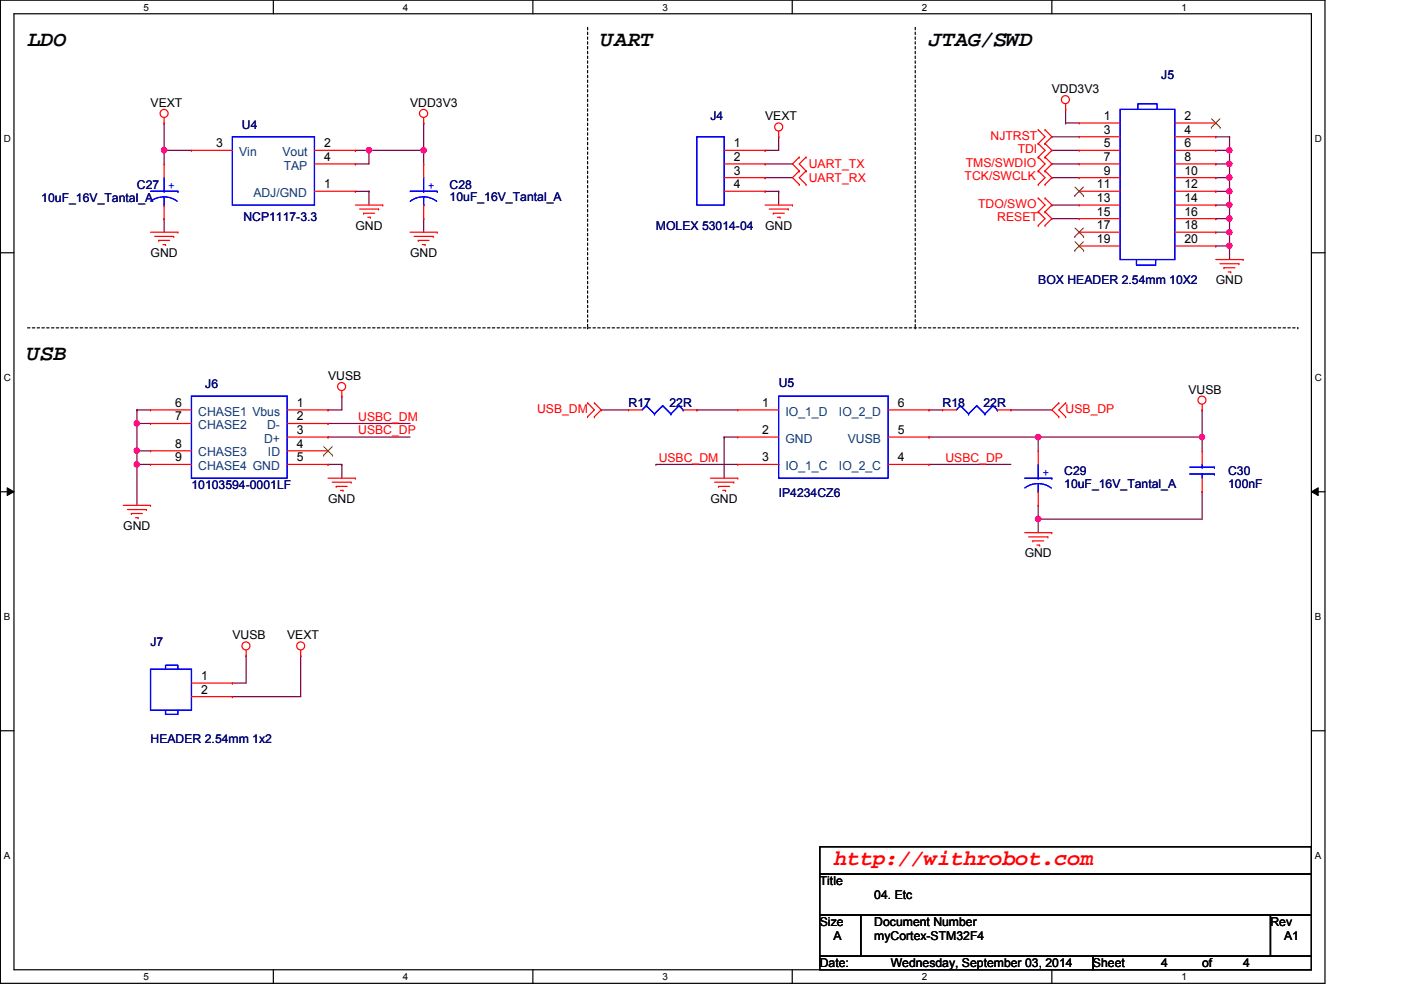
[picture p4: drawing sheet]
<svg xmlns="http://www.w3.org/2000/svg" width="297mm" height="210mm" viewBox="0 0 297 210" stroke-linecap="round" stroke-linejoin="round" font-family="sans-serif">
<path d="M.1 0h280.8v208.5h-280.8zM3 2.9h275v202.7h-275z" fill="none" stroke="#000" stroke-width=".25"/>
<g fill="#fff">
<path d="M30.4 .3h1.2v2.4h-1.2z"/>
<path d="M30.4 205.9h1.2v2.3h-1.2z"/>
</g>
<path d="M58 0v2.9M58 205.6v2.9" fill="none" stroke="#000" stroke-width=".25"/>
<g fill="#fff">
<path d="M85.4 .3h1.2v2.4h-1.2z"/>
<path d="M85.4 205.9h1.2v2.3h-1.2z"/>
</g>
<path d="M113 0v2.9M113 205.6v2.9" fill="none" stroke="#000" stroke-width=".25"/>
<g fill="#fff">
<path d="M140.5 .3h1.1v2.4h-1.1z"/>
<path d="M140.5 205.9h1.1v2.3h-1.1z"/>
</g>
<path d="M168 0v2.9M168 205.6v2.9" fill="none" stroke="#000" stroke-width=".25"/>
<g fill="#fff">
<path d="M195.4 .3h1.2v2.4h-1.2z"/>
<path d="M195.4 205.9h1.2v2.3h-1.2z"/>
</g>
<path d="M223 0v2.9M223 205.6v2.9" fill="none" stroke="#000" stroke-width=".25"/>
<g fill="#fff">
<path d="M250.5 .3h1.1v2.4h-1.1z"/>
<path d="M250.5 205.9h1.1v2.3h-1.1z"/>
<path d="M.8 28.2h1.5v2.4h-1.5z"/>
<path d="M278.8 28.2h1.4v2.4h-1.4z"/>
<path d="M.8 78.9h1.5v2.3h-1.5z"/>
<path d="M278.8 78.9h1.4v2.3h-1.4z"/>
</g>
<path d="M.1 53.6h2.9M278 53.6h2.9" fill="none" stroke="#000" stroke-width=".25"/>
<g fill="#fff">
<path d="M.8 129.6h1.4v2.3h-1.4z"/>
<path d="M278.8 129.6h1.3v2.3h-1.3z"/>
</g>
<path d="M.1 104.3h2.9M278 104.3h2.9" fill="none" stroke="#000" stroke-width=".25"/>
<path d="M1.5 103.4l1.5 .9-1.5 .8zM278 104.3l1.5-.9v1.7z" fill="#000"/>
<path d="M1.5 103.4l1.5 .9-1.5 .8zM278 104.3l1.5-.9v1.7z" fill="none" stroke="#000" stroke-width=".21"/>
<g fill="#fff">
<path d="M.8 180.3h1.4v2.3h-1.4z"/>
<path d="M278.8 180.3h1.3v2.3h-1.3z"/>
</g>
<path d="M.1 154.9h2.9M278 154.9h2.9" fill="none" stroke="#000" stroke-width=".25"/>
<path d="M124.6 5.8v63.7M194.1 5.8v63.7M5.8 69.5h269.4M124.6 69.5h.1M194.1 69.5h.1M275.2 69.5h.1" fill="none" stroke="#000" stroke-width=".25" stroke-dasharray=".5 .5"/>
<path d="M34.8 31.9h.1M34.8 31.9v2.9M75.3 40.6h.1M75.3 40.6h2.9M78.2 40.6h.1M78.2 40.6v2.9" fill="none" stroke="#800040" stroke-width=".25"/>
<circle cx="34.8" cy="31.9" r=".56" fill="#f0f"/>
<circle cx="34.8" cy="31.9" r=".56" fill="none" stroke="#f0f" stroke-width=".25"/>
<path d="M78.2 31.9h.1M89.8 26.1h.1M89.8 26.1v5.8h-11.6" fill="none" stroke="#800040" stroke-width=".25"/>
<circle cx="89.8" cy="31.9" r=".57" fill="#f0f"/>
<circle cx="89.8" cy="31.9" r=".57" fill="none" stroke="#f0f" stroke-width=".25"/>
<path d="M75.3 34.8h.1M78.2 31.9h.1M78.2 31.9v2.9h-2.9" fill="none" stroke="#800040" stroke-width=".25"/>
<circle cx="78.2" cy="31.9" r=".56" fill="#f0f"/>
<circle cx="78.2" cy="31.9" r=".56" fill="none" stroke="#f0f" stroke-width=".25"/>
<g fill="none" stroke="#800040" stroke-width=".25">
<path d="M34.8 31.9h.1M34.8 31.9h5.8M89.8 31.9h.1M89.8 31.9v2.9M162.2 31.9h.1M162.2 34.8h.1M162.2 37.7h.1M162.2 34.8h5.8M162.2 37.7h5.8M165.1 29h.1M165.1 29v2.9h-2.9M257.8 29h.1"/>
<path d="M257.8 29h2.9M260.7 29h.1M260.7 29v2.9M34.8 46.4h.1M34.8 46.4v2.8M89.8 46.4h.1M89.8 46.4v2.8M162.2 40.6h.1M162.2 40.6h2.9M165.1 40.6h.1M165.1 40.6v2.9M257.8 52.2h.1"/>
<path d="M257.8 52.2h2.9M260.7 52.2h.1M260.7 52.2v2.8"/>
</g>
<circle cx="260.6" cy="52.1" r=".56" fill="#f0f"/>
<circle cx="260.6" cy="52.1" r=".56" fill="none" stroke="#f0f" stroke-width=".25"/>
<path d="M257.8 49.2h.1M257.8 46.4h.1M257.8 46.4h2.9M260.7 46.4h.1M260.7 46.4v2.8h-2.9" fill="none" stroke="#800040" stroke-width=".25"/>
<circle cx="260.6" cy="46.3" r=".56" fill="#f0f"/>
<circle cx="260.6" cy="46.3" r=".56" fill="none" stroke="#f0f" stroke-width=".25"/>
<path d="M257.8 43.5h.1M257.8 43.5h2.9M260.7 43.5h.1M260.7 43.5v2.9" fill="none" stroke="#800040" stroke-width=".25"/>
<circle cx="260.6" cy="43.4" r=".56" fill="#f0f"/>
<circle cx="260.6" cy="43.4" r=".56" fill="none" stroke="#f0f" stroke-width=".25"/>
<path d="M257.8 40.6h.1M257.8 40.6h2.9M260.7 40.6h.1M260.7 40.6v2.9" fill="none" stroke="#800040" stroke-width=".25"/>
<circle cx="260.6" cy="40.6" r=".56" fill="#f0f"/>
<circle cx="260.6" cy="40.6" r=".56" fill="none" stroke="#f0f" stroke-width=".25"/>
<path d="M257.8 37.7h.1M257.8 34.8h.1M257.8 34.8h2.9M260.7 34.8h.1M260.7 34.8v2.9h-2.9" fill="none" stroke="#800040" stroke-width=".25"/>
<circle cx="260.6" cy="34.8" r=".56" fill="#f0f"/>
<circle cx="260.6" cy="34.8" r=".56" fill="none" stroke="#f0f" stroke-width=".25"/>
<path d="M257.8 31.9h.1M257.8 31.9h2.9M260.7 31.9h.1M260.7 31.9v2.9" fill="none" stroke="#800040" stroke-width=".25"/>
<circle cx="260.6" cy="31.9" r=".56" fill="#f0f"/>
<circle cx="260.6" cy="31.9" r=".56" fill="none" stroke="#f0f" stroke-width=".25"/>
<g fill="none" stroke="#800040" stroke-width=".25">
<path d="M223 29h.1M223 31.9h.1M223 34.8h.1M223 37.7h.1M223 29h5.8M223 31.9h5.8M223 34.8h5.8M223 37.7h5.8M225.9 26.1h.1M225.9 23.2h.1M225.9 26.1h2.9M225.9 23.2v2.9"/>
<path d="M223 43.5h.1M223 46.4h.1M223 43.5h5.8M223 46.4h5.8M260.7 49.2h.1M260.7 49.2v3"/>
</g>
<circle cx="260.6" cy="49.2" r=".56" fill="#f0f"/>
<circle cx="260.6" cy="49.2" r=".56" fill="none" stroke="#f0f" stroke-width=".25"/>
<path d="M260.7 37.7h.1M260.7 37.7v2.9" fill="none" stroke="#800040" stroke-width=".25"/>
<circle cx="260.6" cy="37.6" r=".56" fill="#f0f"/>
<circle cx="260.6" cy="37.6" r=".56" fill="none" stroke="#f0f" stroke-width=".25"/>
<path d="M34.8 26.1h.1M34.8 26.1v5.8M75.3 31.9h.1M75.3 31.9h2.9M254.9 86.9h.1M254.9 86.9v5.8" fill="none" stroke="#800040" stroke-width=".25"/>
<circle cx="254.8" cy="92.7" r=".56" fill="#f0f"/>
<circle cx="254.8" cy="92.7" r=".56" fill="none" stroke="#f0f" stroke-width=".25"/>
<path d="M220.1 92.7h.1M220.1 92.7h34.8" fill="none" stroke="#800040" stroke-width=".25"/>
<circle cx="220.1" cy="92.7" r=".56" fill="#f0f"/>
<circle cx="220.1" cy="92.7" r=".56" fill="none" stroke="#f0f" stroke-width=".25"/>
<path d="M139.1 98.5h.1M139.1 98.5h17.3M153.5 92.7h.1M153.5 92.7h2.9M153.5 92.7v8.7M197 98.5h.1M197 98.5h17.3M254.9 92.7h.1M254.9 92.7v2.9M220.1 110.1h.1M254.9 104.3h.1M254.9 104.3v5.8h-34.8" fill="none" stroke="#800040" stroke-width=".25"/>
<circle cx="220.1" cy="110" r=".56" fill="#f0f"/>
<circle cx="220.1" cy="110" r=".56" fill="none" stroke="#f0f" stroke-width=".25"/>
<path d="M29 98.5h.1M29 98.5v8.6M220.1 92.7h.1M220.1 92.7v2.9M220.1 107.1h.1M220.1 110.1h.1M220.1 107.1v5.8" fill="none" stroke="#800040" stroke-width=".25"/>
<circle cx="29" cy="98.5" r=".56" fill="#f0f"/>
<circle cx="29" cy="98.5" r=".56" fill="none" stroke="#f0f" stroke-width=".25"/>
<path d="M29 86.9h.1M29 89.8h.1M29 95.6h.1M29 86.9h2.9M29 86.9v8.7M29 95.6h2.9M29 89.8h2.9M69.6 92.7h.1M69.6 92.7h17.3" fill="none" stroke="#800040" stroke-width=".25"/>
<circle cx="29" cy="89.8" r=".56" fill="#f0f"/>
<circle cx="29" cy="89.8" r=".56" fill="none" stroke="#f0f" stroke-width=".25"/>
<path d="M29 95.6h.1M29 95.6v2.9M69.6 98.5h.1M69.6 98.5h2.9M72.5 98.5h.1M72.5 98.5v2.9" fill="none" stroke="#800040" stroke-width=".25"/>
<circle cx="29" cy="95.5" r=".56" fill="#f0f"/>
<circle cx="29" cy="95.5" r=".56" fill="none" stroke="#f0f" stroke-width=".25"/>
<g fill="none" stroke="#800040" stroke-width=".25">
<path d="M29 98.5h.1M29 98.5h2.9M69.6 89.8h.1M69.6 86.9h.1M69.6 89.8h17.3M72.5 84h.1M72.5 84v2.9h-2.9M127.5 86.9h.1M127.5 86.9h5.8M147.7 86.9h.1M147.7 86.9h8.7M197 86.9h.1"/>
<path d="M197 92.7h.1M197 86.9h2.9M197 92.7h23.1M214.3 86.9h.1M214.3 86.9h8.7M52.2 139h.1M52.2 139v5.8h-2.9M63.8 139h.1M63.8 139v8.7h-14.5M49.3 144.8h.1M49.3 147.7h.1"/>
</g>
<g fill="none" stroke="#f00" stroke-width=".25">
<path d="M34.8 26.1h.1M34.8 34.8h.1M34.8 24.9v1.2M34.8 34.8v2.9M40.6 31.9h.1M40.6 31.9h8.7M66.7 31.9h8.6M66.7 34.8h8.6M75.3 31.9h.1M75.3 34.8h.1M89.8 26.1h.1M89.8 34.8h.1"/>
<path d="M89.8 24.9v1.2M89.8 34.8v2.9M153.5 31.9h8.7M153.5 34.8h8.7M153.5 37.7h8.7M162.2 31.9h.1M162.2 34.8h.1M162.2 37.7h.1M165.1 29h.1M165.1 27.8v1.2M169.5 33.3h.1M169.5 36.2h.1"/>
<path d="M169.5 39.1h.1M169.5 33.3l-1.5 1.5 1.5 1.4M169.5 36.2l-1.5 1.5 1.5 1.4M170.9 36.2h.1M170.9 33.3h.1M170.9 39.1h.1M170.9 33.3l-1.4 1.5 1.4 1.4M170.9 36.2l-1.4 1.5 1.4 1.4M220.1 27.5h.1M220.1 30.4h.1M220.1 33.3h.1M220.1 36.2h.1"/>
<path d="M220.1 39.1h.1M220.1 27.5l1.5 1.5-1.5 1.4M220.1 30.4l1.5 1.5-1.5 1.4M220.1 33.3l1.5 1.5-1.5 1.4M220.1 36.2l1.5 1.5-1.5 1.4M221.6 30.4h.1M221.6 27.5h.1M221.6 33.3h.1M221.6 36.2h.1M221.6 39.1h.1M221.6 27.5l1.4 1.5-1.4 1.4M221.6 30.4l1.4 1.5-1.4 1.4"/>
<path d="M221.6 33.3l1.4 1.5-1.4 1.4M221.6 36.2l1.4 1.5-1.4 1.4M225.9 23.2h.1M225.9 22v1.2M228.8 26.1h.1M228.8 29h.1M228.8 31.9h.1M228.8 34.8h.1M228.8 37.7h.1M228.8 26.1h8.7M228.8 29h8.7M228.8 31.9h8.7"/>
<path d="M228.8 34.8h8.7M228.8 37.7h8.7M249.1 26.1h8.7M249.1 29h8.7M249.1 31.9h8.7M249.1 34.8h8.7M249.1 37.7h8.7M257.8 26.1h.1M257.8 29h.1M257.8 31.9h.1M257.8 34.8h.1M257.8 37.7h.1"/>
<path d="M31.9 49.2h5.8M32.8 50.1h4M33.7 51h.1M33.7 51h2.3M34.5 51.9h.6M34.8 46.4h.1M34.8 43.5v2.9M35.1 51.9h.1M36.8 50.1h.1M37.7 49.2h.1M66.7 40.6h8.6M75.3 40.6h.1"/>
<path d="M75.3 43.5h5.8M76.2 44.3h4.1M77.1 45.2h.1M77.1 45.2h2.3M78 46.1h.5M78.5 46.1h.1M80.3 44.3h.1M81.1 43.5h.1M86.9 49.2h5.8M87.8 50.1h4.1M88.7 51h.1M88.7 51h2.3"/>
<path d="M89.5 51.9h.6M89.8 46.4h.1M89.8 43.5v2.9M90.1 51.9h.1M91.9 50.1h.1M92.7 49.2h.1M153.5 40.6h8.7M162.2 40.6h.1M162.2 43.5h5.8M163.1 44.3h4M164 45.2h.1M164 45.2h2.3"/>
<path d="M164.8 46.1h.6M165.4 46.1h.1M167.1 44.3h.1M168 43.5h.1M220.1 42h.1M220.1 44.9h.1M220.1 47.8h.1M220.1 42l1.5 1.5-1.5 1.4M220.1 44.9l1.5 1.5-1.5 1.4M221.6 44.9h.1M221.6 42h.1M221.6 47.8h.1"/>
<path d="M221.6 42l1.4 1.5-1.4 1.4M221.6 44.9l1.4 1.5-1.4 1.4M228.8 40.6h.1M228.8 43.5h.1M228.8 46.4h.1M228.8 49.2h.1M228.8 52.2h.1M228.8 43.5h8.7M228.8 49.2h8.7M228.8 40.6h8.7M228.8 46.4h8.7M228.8 52.2h8.7"/>
<path d="M249.1 43.5h8.7M249.1 49.2h8.7M249.1 40.6h8.7M249.1 46.4h8.7M249.1 52.2h8.7M257.8 40.6h.1M257.8 43.5h.1M257.8 46.4h.1M257.8 49.2h.1M257.8 52.2h.1M257.8 55h5.8M258.7 55.9h4"/>
<path d="M259.5 56.8h.1M259.5 56.8h2.3M260.4 57.7h.5M260.9 57.7h.1M262.7 55.9h.1M263.6 55h.1M31.9 86.9h.1M31.9 89.8h.1M31.9 95.6h.1M31.9 98.5h.1M31.9 86.9h8.7M31.9 98.5h8.7"/>
<path d="M31.9 89.8h8.7M31.9 95.6h8.7M60.9 86.9h8.7M60.9 92.7h8.7M60.9 98.5h8.7M60.9 89.8h8.7M60.9 95.6h8.7M69.6 86.9h.1M69.6 89.8h.1M69.6 92.7h.1M69.6 95.6h.1M69.6 98.5h.1"/>
<path d="M72.5 84h.1M72.5 82.8v1.2M124.6 88.3h.1M124.6 85.4h.1M124.6 85.4l1.4 1.5-1.4 1.4M126 85.4h.1M126 88.3h.1M126 85.4l1.5 1.5-1.5 1.4M133.3 86.9h.1M133.3 86.9h2.8M144.9 86.9h2.8M147.7 86.9h.1"/>
<path d="M156.4 86.9h.1M156.4 98.5h.1M156.4 92.7h.1M156.4 86.9h8.7M156.4 92.7h8.7M156.4 98.5h8.7M188.3 86.9h8.7M188.3 92.7h8.7M188.3 98.5h8.7M197 86.9h.1M197 92.7h.1M197 98.5h.1"/>
<path d="M199.9 86.9h.1M199.9 86.9h2.9M211.5 86.9h2.8M214.3 86.9h.1M220.1 95.6h.1M220.1 95.6v2.9M224.5 88.3h.1M224.5 85.4h.1M224.5 85.4l-1.5 1.5 1.5 1.4M225.9 85.4h.1M225.9 88.3h.1M225.9 85.4l-1.4 1.5 1.4 1.4"/>
<path d="M254.9 86.9h.1M254.9 95.6h.1M254.9 85.7v1.2M254.9 95.6v2.9M26.1 107.1h5.8M27 108h4M27.9 108.9h.1M27.9 108.9h2.3M28.7 109.8h.6M29.3 109.8h.1M31 108h.1M31.9 107.1h.1"/>
<path d="M69.6 101.4h5.7M70.4 102.2h4.1M71.3 103.1h.1M71.3 103.1h2.3M72.2 104h.5M72.7 104h.1M74.5 102.2h.1M75.3 101.4h.1M150.6 101.4h5.8M151.5 102.2h4.1M152.4 103.1h.1M152.4 103.1h2.3"/>
<path d="M153.2 104h.6M153.8 104h.1M155.6 102.2h.1M156.4 101.4h.1M217.3 112.9h5.7M218.1 113.8h4.1M219 114.7h.1M219 114.7h2.3M219.8 115.6h.6M220.1 107.1h.1M220.1 104.3v2.8M220.4 115.6h.1"/>
<path d="M222.2 113.8h.1M223 112.9h.1M254.9 104.3h.1M254.9 101.4v2.9M52.2 139h.1M52.2 137.8v1.2M63.8 139h.1M63.8 137.8v1.2M40.6 144.8h8.7M40.6 147.7h8.7M49.3 144.8h.1M49.3 147.7h.1"/>
<circle cx="34.8" cy="24" r=".85"/>
<circle cx="89.8" cy="24.1" r=".86"/>
<circle cx="165.1" cy="26.9" r=".85"/>
<circle cx="225.9" cy="21.1" r=".85"/>
<circle cx="72.4" cy="82" r=".85"/>
<circle cx="254.8" cy="84.8" r=".85"/>
<circle cx="52.1" cy="136.9" r=".85"/>
<circle cx="63.7" cy="136.9" r=".85"/>
</g>
<path d="M173.8 179.5h104.2v5.8h-104.2zM173.8 185.3h104.2v8.7h-104.2zM173.8 194h8.7v8.7h-8.7zM182.5 194h86.9v8.7h-86.9zM269.4 194h8.6v8.7h-8.6zM173.8 202.7h57.9v2.9h-57.9zM231.7 202.7h46.3v2.9h-46.3z" fill="none" stroke="#000" stroke-width=".25"/>
<g fill="none" stroke="#00f" stroke-width=".25">
<path d="M34.8 37.7v2.9M49.3 29h17.4v14.5h-17.4zM89.8 37.7v2.9M147.7 29h5.8v14.5h-5.8zM237.5 23.2h11.6v31.8h-11.6zM241.3 23.2v-1.2h4v1.2M31.9 40.6h5.8M34.8 43.5h.1M34.8 40.6h.1M34.8 41.7l1.5 .3 1.3 .7M34.8 41.7l-1.5 .3-1.3 .7M34.8 41.7v1.8"/>
<path d="M37.7 40.6h.1M86.9 40.6h5.8M89.8 43.5h.1M89.8 40.6h.1M89.8 41.7l1.5 .3 1.3 .7M89.8 41.7l-1.5 .3-1.3 .7M89.8 41.7v1.8M92.7 40.6h.1M241 55v1.2h4v-1.2M40.6 84h20.3v17.4h-20.3zM137 86h.1M137 86l-.9 .9"/>
<path d="M137 86l1.8 1.8M138.8 87.8h.1M140.5 86h.1M140.5 86l-1.7 1.8M140.5 86l1.7 1.8M142.2 87.8h.1M144 86h.1M144 86l-1.8 1.8M144 86l.9 .9M144.9 86.9h.1M165.1 84h23.2v17.4h-23.2zM203.6 86h.1"/>
<path d="M203.6 86l-.8 .9M203.6 86l1.8 1.8M205.4 87.8h.1M207.1 86h.1M207.1 86l-1.7 1.8M207.1 86l1.7 1.8M208.8 87.8h.1M210.6 86h.1M210.6 86l-1.8 1.8M210.6 86l.9 .9M211.5 86.9h.1M220.1 98.5v2.9"/>
<path d="M252.3 99.1h5.2M254.9 99.1h.1M254.9 98.5v.6M257.5 99.1h.1M217.3 101.4h5.7M220.1 104.3h.1M220.1 101.4h.1M220.1 102.5l1.5 .3 1.3 .7M220.1 102.5l-1.5 .3-1.3 .7M220.1 102.5v1.8M223 101.4h.1M252.3 100.5h5.2"/>
<path d="M254.9 100.5h.1M254.9 100.5v.9M257.5 100.5h.1M31.9 141.9h8.7v8.7h-8.7zM35.1 141.9v-.8h2.6v.8M35.1 150.6v.9h2.6v-.9"/>
</g>
<g fill="none" stroke="#804000" stroke-width=".21">
<path d="M227.9 39.7l1.8 1.8M229.7 39.7l-1.8 1.8M256.8 27h.1M256.9 25.2l1.8 1.8M258.7 25.2l-1.9 1.8M258.7 27h.1M227.9 41.5h.1M227.9 50.2h.1M227.9 53.1h.1M227.9 48.3l1.8 1.9M227.9 51.3l1.8 1.8M229.7 48.3l-1.8 1.9"/>
<path d="M229.7 51.3l-1.8 1.8M229.7 41.5h.1M229.7 50.2h.1M229.7 53.1h.1M68.6 96.5h.1M68.7 94.7l1.8 1.8M70.4 94.7l-1.8 1.8M70.5 96.5h.1"/>
</g>
<circle cx="34.8" cy="31.9" r=".56" fill="#f0f"/>
<circle cx="34.8" cy="31.9" r=".56" fill="none" stroke="#f0f" stroke-width=".25"/>
<circle cx="89.8" cy="31.9" r=".57" fill="#f0f"/>
<circle cx="89.8" cy="31.9" r=".57" fill="none" stroke="#f0f" stroke-width=".25"/>
<circle cx="78.2" cy="31.9" r=".56" fill="#f0f"/>
<circle cx="78.2" cy="31.9" r=".56" fill="none" stroke="#f0f" stroke-width=".25"/>
<circle cx="260.6" cy="52.1" r=".56" fill="#f0f"/>
<circle cx="260.6" cy="52.1" r=".56" fill="none" stroke="#f0f" stroke-width=".25"/>
<circle cx="260.6" cy="46.3" r=".56" fill="#f0f"/>
<circle cx="260.6" cy="46.3" r=".56" fill="none" stroke="#f0f" stroke-width=".25"/>
<circle cx="260.6" cy="43.4" r=".56" fill="#f0f"/>
<circle cx="260.6" cy="43.4" r=".56" fill="none" stroke="#f0f" stroke-width=".25"/>
<circle cx="260.6" cy="40.6" r=".56" fill="#f0f"/>
<circle cx="260.6" cy="40.6" r=".56" fill="none" stroke="#f0f" stroke-width=".25"/>
<circle cx="260.6" cy="34.8" r=".56" fill="#f0f"/>
<circle cx="260.6" cy="34.8" r=".56" fill="none" stroke="#f0f" stroke-width=".25"/>
<circle cx="260.6" cy="31.9" r=".56" fill="#f0f"/>
<circle cx="260.6" cy="31.9" r=".56" fill="none" stroke="#f0f" stroke-width=".25"/>
<circle cx="260.6" cy="49.2" r=".56" fill="#f0f"/>
<circle cx="260.6" cy="49.2" r=".56" fill="none" stroke="#f0f" stroke-width=".25"/>
<circle cx="260.6" cy="37.6" r=".56" fill="#f0f"/>
<circle cx="260.6" cy="37.6" r=".56" fill="none" stroke="#f0f" stroke-width=".25"/>
<circle cx="254.8" cy="92.7" r=".56" fill="#f0f"/>
<circle cx="254.8" cy="92.7" r=".56" fill="none" stroke="#f0f" stroke-width=".25"/>
<circle cx="220.1" cy="92.7" r=".56" fill="#f0f"/>
<circle cx="220.1" cy="92.7" r=".56" fill="none" stroke="#f0f" stroke-width=".25"/>
<circle cx="220.1" cy="110" r=".56" fill="#f0f"/>
<circle cx="220.1" cy="110" r=".56" fill="none" stroke="#f0f" stroke-width=".25"/>
<circle cx="29" cy="98.5" r=".56" fill="#f0f"/>
<circle cx="29" cy="98.5" r=".56" fill="none" stroke="#f0f" stroke-width=".25"/>
<circle cx="29" cy="89.8" r=".56" fill="#f0f"/>
<circle cx="29" cy="89.8" r=".56" fill="none" stroke="#f0f" stroke-width=".25"/>
<circle cx="29" cy="95.5" r=".56" fill="#f0f"/>
<circle cx="29" cy="95.5" r=".56" fill="none" stroke="#f0f" stroke-width=".25"/>
<g font-size="4.6">
<text x="5.8" y="9.7">LDO</text>
<text x="127.5" y="9.7">UART</text>
<text x="197" y="9.7">JTAG/SWD</text>
<text x="5.8" y="76.3">USB</text>
</g>
<text font-size="4.6" fill="#f00" x="176.7" y="183.4">http://withrobot.com</text>
<g font-size="2.6" fill="#000080">
<text x="246.2" y="16.8">J5</text>
<text x="51.3" y="27.3">U4</text>
<text x="150.6" y="25.5">J4</text>
<text x="29" y="40">C27</text>
<text x="95.3" y="40">C28</text>
<text x="8.8" y="42.9">10uF_16V_Tantal_A</text>
<text x="51.6" y="46.9">NCP1117-3.3</text>
<text x="95.3" y="42.6">10uF_16V_Tantal_A</text>
<text x="139.1" y="48.7">MOLEX 53014-04</text>
<text x="220.1" y="60.3">BOX HEADER 2.54mm 10X2</text>
<text x="43.5" y="82.3">J6</text>
<text x="165.1" y="82">U5</text>
<text x="133.3" y="86.3">R17</text>
<text x="141.9" y="86.3">22R</text>
<text x="199.9" y="86.3">R18</text>
<text x="208.5" y="86.3">22R</text>
<text x="225.6" y="100.8">C29</text>
<text x="260.4" y="100.8">C30</text>
<text x="40.6" y="103.7">10103594-0001LF</text>
<text x="165.1" y="105.5">IP4234CZ6</text>
<text x="225.6" y="103.4">10uF_16V_Tantal_A</text>
<text x="260.4" y="103.4">100nF</text>
<text x="31.9" y="137">J7</text>
<text x="31.9" y="157.6">HEADER 2.54mm 1x2</text>
</g>
<g font-size="2.6">
<text x="31.9" y="22.6">VEXT</text>
<text x="86.9" y="22.6">VDD3V3</text>
<text x="223" y="19.7">VDD3V3</text>
<text x="162.2" y="25.5">VEXT</text>
<text x="234" y="25.4">1</text>
<text x="234" y="28.4">3</text>
<text x="251.1" y="25.4">2</text>
<text x="251.1" y="28.4">4</text>
<text x="45.8" y="31.2">3</text>
<text x="68.7" y="31.2">2</text>
<text x="68.7" y="34.1">4</text>
<text x="155.6" y="31.2">1</text>
<text x="155.6" y="34.1">2</text>
<text x="234" y="31.2">5</text>
<text x="234" y="34.1">7</text>
<text x="251.1" y="31.2">6</text>
<text x="251.1" y="34.1">8</text>
<text x="68.7" y="39.9">1</text>
<text x="155.6" y="37">3</text>
<text x="155.6" y="39.9">4</text>
<text x="232.6" y="39.9">11</text>
<text x="234" y="37">9</text>
<text x="251.1" y="37">10</text>
<text x="251.1" y="39.9">12</text>
<text x="232.6" y="42.8">13</text>
<text x="232.6" y="45.7">15</text>
<text x="251.1" y="42.8">14</text>
<text x="251.1" y="45.7">16</text>
<text x="75.4" y="48.7">GND</text>
<text x="162.2" y="48.7">GND</text>
<text x="232.6" y="48.6">17</text>
<text x="232.6" y="51.5">19</text>
<text x="251.1" y="48.6">18</text>
<text x="251.1" y="51.5">20</text>
<text x="31.9" y="54.5">GND</text>
<text x="86.9" y="54.5">GND</text>
<text x="257.8" y="60.3">GND</text>
<text x="69.6" y="80.5">VUSB</text>
<text x="252" y="83.4">VUSB</text>
<text x="37.1" y="86.3">6</text>
<text x="37.1" y="89.2">7</text>
<text x="62.9" y="86.3">1</text>
<text x="62.9" y="89.2">2</text>
<text x="161.6" y="86.3">1</text>
<text x="190.3" y="86.3">6</text>
<text x="37.1" y="95">8</text>
<text x="62.9" y="92">3</text>
<text x="62.9" y="95">4</text>
<text x="161.6" y="92">2</text>
<text x="190.3" y="92">5</text>
<text x="37.1" y="97.8">9</text>
<text x="62.9" y="97.8">5</text>
<text x="161.6" y="97.8">3</text>
<text x="190.3" y="97.8">4</text>
<text x="69.6" y="106.6">GND</text>
<text x="150.6" y="106.6">GND</text>
<text x="26.1" y="112.4">GND</text>
<text x="217.3" y="118.2">GND</text>
<text x="49.3" y="135.6">VUSB</text>
<text x="60.9" y="135.6">VEXT</text>
<text x="42.6" y="144.2">1</text>
<text x="42.6" y="147.1">2</text>
<text x="173.8" y="187.7">Title</text>
<text x="185.4" y="190.6">04. Etc</text>
<text x="173.8" y="196.3">Size</text>
<text x="185.4" y="196.3">Document Number</text>
<text x="269.4" y="196.3">Rev</text>
<text x="176.7" y="199.3">A</text>
<text x="185.4" y="199.3">myCortex-STM32F4</text>
<text x="272.2" y="199.3">A1</text>
<text x="173.8" y="205.1">Date:</text>
<text x="188.8" y="205.1">Wednesday, September 03, 2014</text>
<text x="231.7" y="205.1">Sheet</text>
<text x="246.2" y="205.1">4</text>
<text x="254.9" y="205.1">of</text>
<text x="263.6" y="205.1">4</text>
</g>
<g font-size="2.6" fill="#f00">
<text x="210" y="29.6">NJTRST</text>
<text x="171.5" y="35.6">UART_TX</text>
<text x="204.8" y="35.3">TMS/SWDIO</text>
<text x="215.8" y="32.5">TDI</text>
<text x="171.5" y="38.6">UART_RX</text>
<text x="204.5" y="38.3">TCK/SWCLK</text>
<text x="207.4" y="44.1">TDO/SWO</text>
<text x="211.5" y="46.9">RESET</text>
<text x="75.9" y="89.2">USBC_DM</text>
<text x="113.9" y="87.5">USB_DM</text>
<text x="225.9" y="87.5">USB_DP</text>
<text x="75.9" y="92.1">USBC_DP</text>
<text x="139.7" y="97.9">USBC_DM</text>
<text x="200.4" y="97.9">USBC_DP</text>
</g>
<g font-size="2.6" fill="#004080">
<text x="50.7" y="33.1">Vin</text>
<text x="59.9" y="33.1">Vout</text>
<text x="60.2" y="35.9">TAP</text>
<text x="53.7" y="41.7">ADJ/GND</text>
<text x="42" y="88.1">CHASE1 Vbus</text>
<text x="166.5" y="88.1">IO_1_D</text>
<text x="177.9" y="88.1">IO_2_D</text>
<text x="42" y="91">CHASE2</text>
<text x="56" y="93.9">D+</text>
<text x="56.6" y="91">D-</text>
<text x="166.5" y="93.9">GND</text>
<text x="179.7" y="93.9">VUSB</text>
<text x="42" y="96.8">CHASE3</text>
<text x="42" y="99.7">CHASE4 GND</text>
<text x="56.8" y="96.8">ID</text>
<text x="166.5" y="99.7">IO_1_C</text>
<text x="177.9" y="99.7">IO_2_C</text>
</g>
<g font-size="2.6" fill="#00f">
<text x="35.7" y="40">+</text>
<text x="90.7" y="40">+</text>
<text x="221" y="100.8">+</text>
</g>
<g font-size="2.1">
<text x="30.4" y="2.2">5</text>
<text x="85.4" y="2.2">4</text>
<text x="140.5" y="2.2">3</text>
<text x="195.4" y="2.2">2</text>
<text x="250.5" y="2.2">1</text>
<text x=".8" y="30.1">D</text>
<text x="278.8" y="30.1">D</text>
<text x=".8" y="80.8">C</text>
<text x="278.8" y="80.8">C</text>
<text x=".8" y="131.5">B</text>
<text x="278.8" y="131.5">B</text>
<text x=".8" y="182.2">A</text>
<text x="278.8" y="182.2">A</text>
<text x="30.4" y="207.8">5</text>
<text x="85.4" y="207.8">4</text>
<text x="140.5" y="207.8">3</text>
<text x="195.4" y="207.8">2</text>
<text x="250.5" y="207.8">1</text>
</g>
</svg>
